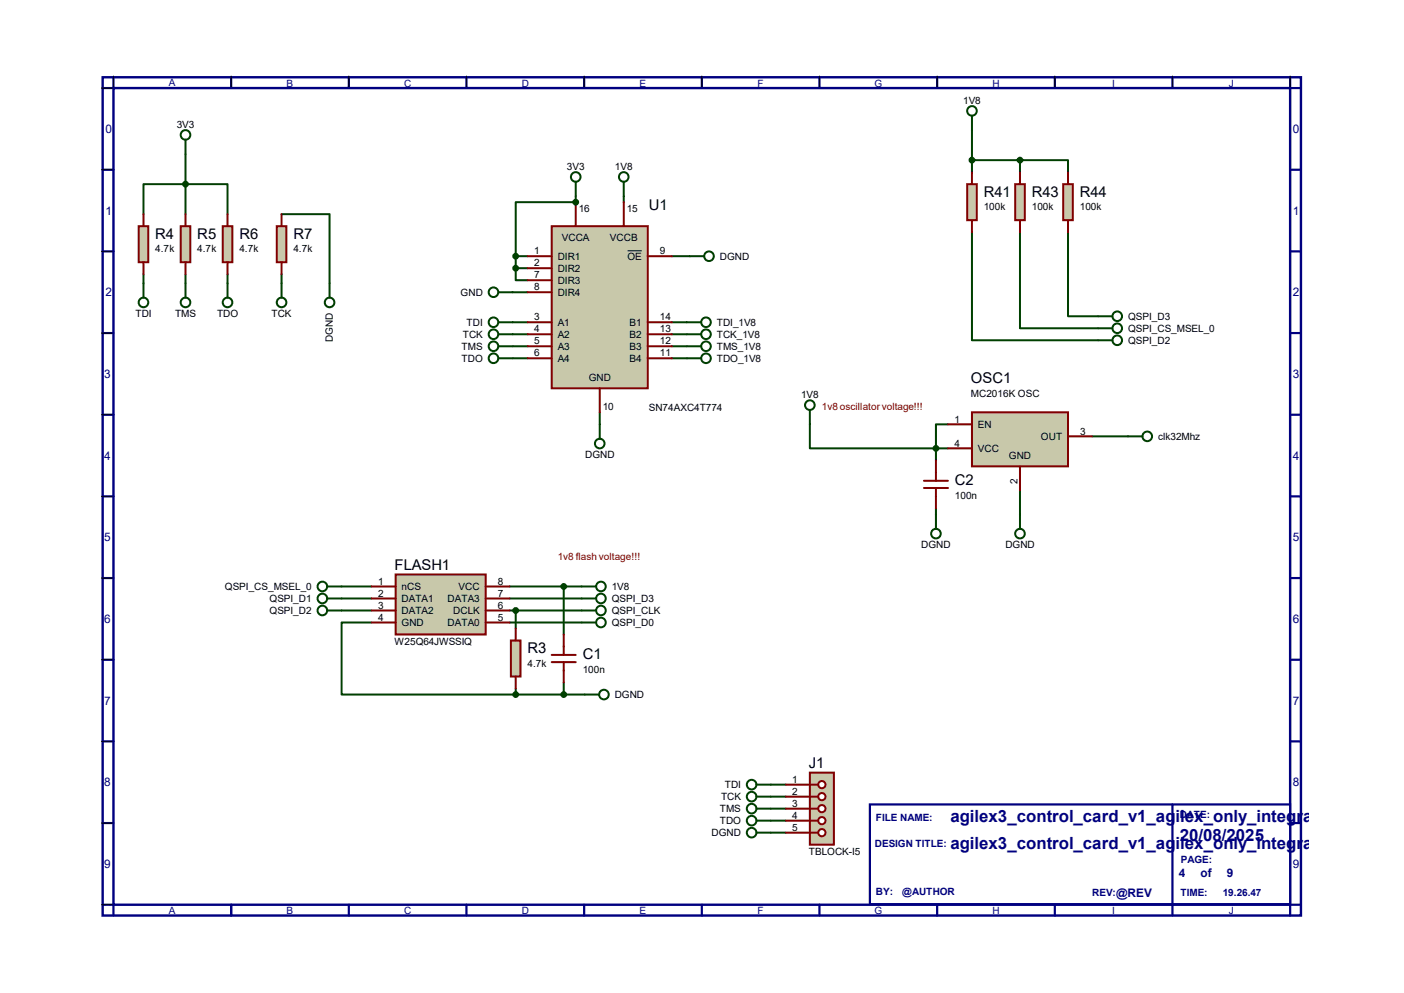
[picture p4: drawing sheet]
<svg xmlns="http://www.w3.org/2000/svg" width="297mm" height="210mm" viewBox="0 0 297 210" stroke-linecap="round" stroke-linejoin="round" font-family="sans-serif">
<path d="M21.7 16.3h253.5v177.3h-253.5zM24 18.6h248.9v172.7h-248.9z" fill="none" stroke="#000080" stroke-width=".51"/>
<g fill="none" stroke="#000080" stroke-width=".47">
<path d="M24 16.3v2.3h-2.3M48.9 16.3v2.3M73.8 16.3v2.3M98.7 16.3v2.3M123.6 16.3v2.3M148.5 16.3v2.3M173.4 16.3v2.3M198.2 16.3v2.3M223.1 16.3v2.3M248 16.3v2.3M272.9 16.3v2.3h2.3M21.7 35.9h2.3"/>
<path d="M272.9 35.9h2.3M21.7 53.2h2.3M272.9 53.2h2.3M21.7 70.4h2.3M272.9 70.4h2.3M21.7 87.7h2.3M272.9 87.7h2.3M21.7 105h2.3M272.9 105h2.3M21.7 122.3h2.3M21.7 139.5h2.3M272.9 122.3h2.3"/>
<path d="M272.9 139.5h2.3M21.7 156.8h2.3M272.9 156.8h2.3M21.7 174.1h2.3M272.9 174.1h2.3M21.7 191.3h2.3v2.3M48.9 191.3v2.3M73.8 191.3v2.3M98.7 191.3v2.3M123.6 191.3v2.3M148.5 191.3v2.3M173.4 191.3v2.3"/>
<path d="M198.2 191.3v2.3M223.1 191.3v2.3M248 191.3v2.3M275.2 191.3h-2.3v2.3"/>
</g>
<g fill="none" stroke="#000" stroke-width=".21">
<path d="M21.5 18.6h2.3M24 16.1v2.3M48.9 16.1v2.3M73.8 16.1v2.3M98.7 16.1v2.3M123.6 16.1v2.3M148.5 16.1v2.3M173.4 16.1v2.3M198.2 16.1l.1 2.3M223.1 16.1l.1 2.3M248 16.1l.1 2.3M272.9 16.1l.1 2.3"/>
<path d="M21.5 35.9h2.3M21.5 53.2h2.3M21.5 70.4h2.3M21.5 87.7h2.3M21.5 105h2.3M21.5 122.3h2.3M21.5 139.5h2.3M21.5 156.8h2.3M21.5 174.1h2.3M21.5 191.3h2.3"/>
</g>
<path d="M184 170.1h88.9v21.1h-88.9z" fill="#fff" stroke="#000080" stroke-width=".47"/>
<path d="M248 170.1v21.1" fill="none" stroke="#000080" stroke-width=".47"/>
<g fill="none" stroke="#004000" stroke-width=".42">
<path d="M39.2 32.6v12.7M205.6 27.5v8.9M205.6 33.9h10.2M215.8 33.9h10.1v2.5M215.8 33.9v2.5M30.4 45.3v-6.4h17.7v6.4M30.4 58v1.9M39.2 58v1.9M48.1 58v1.9M59.6 45.3h10.1v14.6M59.6 58v1.9M109.1 56.7v2.6h2.5"/>
<path d="M109.1 56.7h2.5M111.6 54.2h-2.5v2.5M121.8 41.5v1.3M132 41.5v1.3M142.1 54.2h3.8M205.6 49.1v22.9h26.7M215.8 49.1v20.3h16.5M225.9 49.1v17.8h6.4M108.5 68.2h3.1M108.5 70.7h3.1M108.5 73.2h3.1M108.5 75.8h3.1"/>
<path d="M142.1 68.2h3.2M142.1 70.7h3.2M142.1 73.2h3.2M142.1 75.8h3.2M126.9 87.2v2.5M171.3 89.7v5.1h26.7M198 94.8h2.5M198 94.8v2.6M200.5 89.7h-2.5v5.1M231 92.3h7.6M198 107.5v1.3M215.8 103.7v5.1"/>
<path d="M72.3 124h6.3M72.3 126.6h6.3M72.3 129.1h6.3M78.6 131.7h-6.3v15.2h36.8M107.8 131.7h15.3M107.8 124h15.3M107.8 126.6h15.3M107.8 129.1h15.3M109.1 129.1v3.8M119.3 124v10.2M109.1 146.9h14.6M109.1 145.6v1.3"/>
<path d="M119.3 144.4v2.5M163.1 176.1h3.1M163.1 168.5h3.1M163.1 165.9h3.1M163.1 171h3.1M163.1 173.6h3.1"/>
</g>
<circle cx="121.8" cy="42.8" r=".21" fill="#004000"/>
<path d="M121.8 42.8h-12.7v11.4M108.5 61.8h3.1" fill="none" stroke="#004000" stroke-width=".42"/>
<path d="M83.7 121.5h19v12.7h-19z" fill="#c8c8aa" stroke="#800000" stroke-width=".42"/>
<path d="M78.6 124h5.1M78.6 126.6h5.1M78.6 129.1h5.1M78.6 131.7h5.1M102.7 124h5.1M102.7 126.6h5.1M102.7 129.1h5.1M102.7 131.7h5.1" fill="none" stroke="#800000" stroke-width=".42"/>
<g fill="none" stroke="#004000" stroke-width=".42">
<path d="M69.2 124h3.1M123.1 124h3M123.1 131.7h3M123.1 129.1h3M123.7 146.9h3"/>
<circle cx="68.2" cy="124" r="1.02"/>
<circle cx="127.1" cy="131.7" r="1.02"/>
<circle cx="127.1" cy="129.1" r="1.02"/>
<circle cx="127.1" cy="124" r="1.02"/>
<circle cx="127.8" cy="146.9" r="1.02"/>
</g>
<path d="M205.6 87.2h20.3v11.4h-20.3z" fill="#c8c8aa" stroke="#800000" stroke-width=".42"/>
<path d="M200.5 89.7h5.1M200.5 94.8h5.1M215.8 98.6v5.1M225.9 92.3h5.1" fill="none" stroke="#800000" stroke-width=".42"/>
<circle cx="198" cy="94.8" r=".51" fill="#004000" stroke="#004000" stroke-width=".42"/>
<g fill="none" stroke="#004000" stroke-width=".42">
<path d="M171.3 86.7v3M238.6 92.3h3.1M198 108.8v3M215.8 108.8v3"/>
<circle cx="171.3" cy="85.7" r="1.02"/>
<circle cx="242.7" cy="92.3" r="1.02"/>
<circle cx="198" cy="112.9" r="1.02"/>
<circle cx="215.8" cy="112.9" r="1.02"/>
</g>
<path d="M29.3 47.8h2.1v7.7h-2.1z" fill="#c8c8aa" stroke="#800000" stroke-width=".42"/>
<path d="M30.4 45.3v2.5M30.4 55.5v2.5" fill="none" stroke="#800000" stroke-width=".42"/>
<path d="M38.2 47.8h2.1v7.7h-2.1z" fill="#c8c8aa" stroke="#800000" stroke-width=".42"/>
<path d="M39.2 45.3v2.5M39.2 55.5v2.5" fill="none" stroke="#800000" stroke-width=".42"/>
<g fill="none" stroke="#004000" stroke-width=".42">
<path d="M39.2 29.5v3.1M30.4 59.9v3M39.2 59.9v3"/>
<circle cx="39.2" cy="28.5" r="1.02"/>
<circle cx="30.4" cy="64" r="1.02"/>
<circle cx="39.2" cy="64" r="1.02"/>
</g>
<path d="M47.1 47.8h2v7.7h-2z" fill="#c8c8aa" stroke="#800000" stroke-width=".42"/>
<path d="M48.1 45.3v2.5M48.1 55.5v2.5" fill="none" stroke="#800000" stroke-width=".42"/>
<g fill="none" stroke="#004000" stroke-width=".42">
<path d="M48.1 59.9v3"/>
<circle cx="48.1" cy="64" r="1.02"/>
</g>
<path d="M58.5 47.8h2.1v7.7h-2.1z" fill="#c8c8aa" stroke="#800000" stroke-width=".42"/>
<path d="M59.6 45.3v2.5M59.6 55.5v2.5" fill="none" stroke="#800000" stroke-width=".42"/>
<g fill="none" stroke="#004000" stroke-width=".42">
<path d="M59.6 59.9v3"/>
<circle cx="59.6" cy="64" r="1.02"/>
</g>
<circle cx="39.2" cy="38.9" r=".51" fill="#004000" stroke="#004000" stroke-width=".42"/>
<path d="M171.3 163.4h5.1v15.2h-5.1z" fill="#c8c8aa" stroke="#800000" stroke-width=".42"/>
<path d="M171.3 165.9h1.8" fill="none" stroke="#800000" stroke-width=".42"/>
<circle cx="173.9" cy="165.9" r=".76" fill="#fff" stroke="#800000" stroke-width=".42"/>
<path d="M171.3 168.5h1.8" fill="none" stroke="#800000" stroke-width=".42"/>
<circle cx="173.9" cy="168.5" r=".76" fill="#fff" stroke="#800000" stroke-width=".42"/>
<path d="M171.3 171h1.8" fill="none" stroke="#800000" stroke-width=".42"/>
<circle cx="173.9" cy="171" r=".76" fill="#fff" stroke="#800000" stroke-width=".42"/>
<path d="M171.3 173.6h1.8" fill="none" stroke="#800000" stroke-width=".42"/>
<circle cx="173.9" cy="173.6" r=".76" fill="#fff" stroke="#800000" stroke-width=".42"/>
<path d="M171.3 176.1h1.8" fill="none" stroke="#800000" stroke-width=".42"/>
<circle cx="173.9" cy="176.1" r=".76" fill="#fff" stroke="#800000" stroke-width=".42"/>
<g fill="none" stroke="#800000" stroke-width=".42">
<path d="M198 97.4v4.3M195.5 101.7h5M195.5 103.2h5M198 103.2v4.3M116.7 138.5h5.1M119.3 134.2v4.3M116.7 140h5.1M119.3 140v4.4M166.2 165.9h5.1M166.2 168.5h5.1M166.2 171h5.1M166.2 173.6h5.1"/>
<path d="M166.2 176.1h5.1"/>
</g>
<g fill="none" stroke="#004000" stroke-width=".42">
<path d="M205.6 24.5v3M232.3 72h3M232.3 69.4h3M232.3 66.9h3M69.2 126.6h3.1M160 176.1h3.1M160 168.5h3.1M160 165.9h3.1M160 171h3.1M160 173.6h3.1"/>
<circle cx="205.6" cy="23.5" r="1.02"/>
<circle cx="236.3" cy="69.4" r="1.02"/>
<circle cx="236.3" cy="72" r="1.02"/>
<circle cx="236.3" cy="66.9" r="1.02"/>
<circle cx="68.2" cy="126.6" r="1.02"/>
<circle cx="159" cy="171" r="1.02"/>
<circle cx="159" cy="173.6" r="1.02"/>
<circle cx="159" cy="165.9" r="1.02"/>
<circle cx="159" cy="176.1" r="1.02"/>
<circle cx="159" cy="168.5" r="1.02"/>
</g>
<g fill="#004000" stroke="#004000" stroke-width=".42">
<circle cx="119.3" cy="124" r=".51"/>
<circle cx="119.3" cy="146.9" r=".51"/>
</g>
<path d="M204.6 38.9h2v7.7h-2z" fill="#c8c8aa" stroke="#800000" stroke-width=".42"/>
<path d="M205.6 36.4v2.5M205.6 46.6v2.5" fill="none" stroke="#800000" stroke-width=".42"/>
<path d="M214.8 38.9h2v7.7h-2z" fill="#c8c8aa" stroke="#800000" stroke-width=".42"/>
<path d="M215.8 36.4v2.5M215.8 46.6v2.5" fill="none" stroke="#800000" stroke-width=".42"/>
<path d="M224.9 38.9h2v7.7h-2z" fill="#c8c8aa" stroke="#800000" stroke-width=".42"/>
<path d="M225.9 36.4v2.5M225.9 46.6v2.5" fill="none" stroke="#800000" stroke-width=".42"/>
<g fill="#004000" stroke="#004000" stroke-width=".42">
<circle cx="215.8" cy="33.9" r=".51"/>
<circle cx="205.6" cy="33.9" r=".51"/>
</g>
<g fill="none" stroke="#004000" stroke-width=".42">
<path d="M69.2 129.1h3.1M123.1 126.6h3"/>
<circle cx="68.2" cy="129.1" r="1.02"/>
<circle cx="127.1" cy="126.6" r="1.02"/>
</g>
<path d="M108.1 135.5h2v7.6h-2z" fill="#c8c8aa" stroke="#800000" stroke-width=".42"/>
<path d="M109.1 132.9v2.6M109.1 143.1v2.5" fill="none" stroke="#800000" stroke-width=".42"/>
<g fill="#004000" stroke="#004000" stroke-width=".42">
<circle cx="109.1" cy="129.1" r=".51"/>
<circle cx="109.1" cy="146.9" r=".51"/>
</g>
<g fill="none" stroke="#004000" stroke-width=".42">
<path d="M121.8 38.4v3.1M132 38.4v3.1M69.7 59.9v3M105.4 70.7h3.1M105.4 68.2h3.1M105.4 73.2h3.1M105.4 75.8h3.1M145.3 70.7h3M145.3 68.2h3M145.3 73.2h3M145.3 75.8h3M126.9 89.7v3.1"/>
<circle cx="121.8" cy="37.4" r="1.02"/>
<circle cx="132" cy="37.4" r="1.02"/>
<circle cx="69.7" cy="64" r="1.02"/>
<circle cx="104.4" cy="75.8" r="1.02"/>
<circle cx="104.4" cy="73.2" r="1.02"/>
<circle cx="104.4" cy="70.7" r="1.02"/>
<circle cx="104.4" cy="68.2" r="1.02"/>
<circle cx="149.4" cy="70.7" r="1.02"/>
<circle cx="149.4" cy="68.2" r="1.02"/>
<circle cx="149.4" cy="73.2" r="1.02"/>
<circle cx="149.4" cy="75.8" r="1.02"/>
<circle cx="126.9" cy="93.8" r="1.02"/>
</g>
<path d="M116.7 47.8h20.3v34.3h-20.3z" fill="#c8c8aa" stroke="#800000" stroke-width=".42"/>
<g fill="none" stroke="#800000" stroke-width=".42">
<path d="M111.6 54.2h5.1M111.6 56.7h5.1M111.6 59.3h5.1M121.8 42.8v5M132 42.8v5M137 54.2h5.1M111.6 68.2h5.1M111.6 70.7h5.1M111.6 73.2h5.1M111.6 75.8h5.1M111.6 61.8h5.1M137 68.2h5.1"/>
<path d="M137 70.7h5.1M137 73.2h5.1M137 75.8h5.1M126.9 82.1v5.1"/>
</g>
<path d="M132.8 53h3" fill="none" stroke="#000" stroke-width=".21"/>
<g fill="none" stroke="#004000" stroke-width=".42">
<path d="M145.9 54.2h3.1M105.4 61.8h3.1"/>
<circle cx="150" cy="54.2" r="1.02"/>
<circle cx="104.4" cy="61.8" r="1.02"/>
</g>
<g fill="#004000" stroke="#004000" stroke-width=".42">
<circle cx="109.1" cy="56.7" r=".51"/>
<circle cx="109.1" cy="54.2" r=".51"/>
<circle cx="121.8" cy="42.8" r=".51"/>
</g>
<g font-size="3.6" fill="#000080">
<text x="201" y="173.8">agilex3_control_card_v1_agilex_only_integrated_magneti</text>
<text x="201" y="179.6">agilex3_control_card_v1_agilex_only_integrated_magneti</text>
<text x="249.6" y="177.8">20/08/2025</text>
</g>
<g font-size="3.1">
<text x="208.1" y="41.6">R41</text>
<text x="218.3" y="41.6">R43</text>
<text x="228.4" y="41.6">R44</text>
<text x="137.2" y="44.4">U1</text>
<text x="32.9" y="50.5">R4</text>
<text x="41.7" y="50.5">R5</text>
<text x="50.6" y="50.5">R6</text>
<text x="62.1" y="50.5">R7</text>
<text x="205.4" y="80.9">OSC1</text>
<text x="202" y="102.5">C2</text>
<text x="83.5" y="120.6">FLASH1</text>
<text x="111.6" y="138.1">R3</text>
<text x="123.3" y="139.4">C1</text>
<text x="171.1" y="162.5">J1</text>
</g>
<g font-size="2.5" fill="#000080">
<text x="22.3" y="28.2">0</text>
<text x="273.5" y="28.2">0</text>
<text x="22.3" y="45.4">1</text>
<text x="273.5" y="45.4">1</text>
<text x="22.3" y="62.7">2</text>
<text x="273.5" y="62.7">2</text>
<text x="22.1" y="80">3</text>
<text x="273.5" y="80">3</text>
<text x="22.1" y="97.2">4</text>
<text x="273.5" y="97.2">4</text>
<text x="22.1" y="114.5">5</text>
<text x="273.5" y="114.5">5</text>
<text x="22.1" y="131.8">6</text>
<text x="273.5" y="131.8">6</text>
<text x="22.1" y="149.1">7</text>
<text x="273.5" y="149.1">7</text>
<text x="22.1" y="166.3">8</text>
<text x="273.5" y="166.3">8</text>
<text x="22.1" y="183.6">9</text>
<text x="249.4" y="185.5">4</text>
<text x="254" y="185.5">of</text>
<text x="259.5" y="185.5">9</text>
<text x="273.5" y="183.6">9</text>
<text x="236.1" y="189.6">@REV</text>
</g>
<g font-size="2.1" fill="#000080">
<text x="35.7" y="18.1">A</text>
<text x="60.6" y="18.4">B</text>
<text x="85.5" y="18.4">C</text>
<text x="110.4" y="18.4">D</text>
<text x="135.3" y="18.4">E</text>
<text x="160.3" y="18.4">F</text>
<text x="185" y="18.4">G</text>
<text x="209.9" y="18.4">H</text>
<text x="235.3" y="18.4">I</text>
<text x="260" y="18.4">J</text>
<text x="185.3" y="173.6">FILE NAME:</text>
<text x="249.6" y="173.1">DATE:</text>
<text x="185.1" y="179.1">DESIGN TITLE:</text>
<text x="249.8" y="182.5">PAGE:</text>
<text x="185.3" y="189.4">BY:</text>
<text x="190.9" y="189.4">@AUTHOR</text>
<text x="231.1" y="189.5">REV:</text>
<text x="249.7" y="189.5">TIME:</text>
<text x="258.7" y="189.5">19.26.47</text>
<text x="35.7" y="193.4">A</text>
<text x="60.6" y="193.4">B</text>
<text x="85.5" y="193.4">C</text>
<text x="110.4" y="193.4">D</text>
<text x="135.3" y="193.4">E</text>
<text x="160.3" y="193.4">F</text>
<text x="185" y="193.4">G</text>
<text x="209.9" y="193.4">H</text>
<text x="235.3" y="193.4">I</text>
<text x="260" y="193.4">J</text>
</g>
<g font-size="2.1">
<text x="203.8" y="21.9">1V8</text>
<text x="37.4" y="27">3V3</text>
<text x="119.9" y="35.9">3V3</text>
<text x="130.1" y="35.9">1V8</text>
<text x="122.4" y="44.9">16</text>
<text x="132.6" y="44.9">15</text>
<text x="208.1" y="44.5">100k</text>
<text x="218.3" y="44.5">100k</text>
<text x="228.4" y="44.5">100k</text>
<text x="32.9" y="53.4">4.7k</text>
<text x="41.7" y="53.4">4.7k</text>
<text x="50.6" y="53.4">4.7k</text>
<text x="62.1" y="53.4">4.7k</text>
<text x="113" y="53.8">1</text>
<text x="118.9" y="51.1">VCCA</text>
<text x="129" y="51.1">VCCB</text>
<text x="139.6" y="53.8">9</text>
<text x="113" y="56.3">2</text>
<text x="113" y="58.9">7</text>
<text x="118" y="54.9">DIR1</text>
<text x="118" y="57.5">DIR2</text>
<text x="132.7" y="54.9">OE</text>
<text x="152.3" y="54.9">DGND</text>
<text x="97.5" y="62.6">GND</text>
<text x="113" y="61.4">8</text>
<text x="118" y="60">DIR3</text>
<text x="118" y="62.6">DIR4</text>
<text x="28.7" y="67">TDI</text>
<text x="37" y="67">TMS</text>
<text x="45.9" y="67">TDO</text>
<text x="57.4" y="67">TCK</text>
<text x="97.9" y="71.5">TCK</text>
<text x="98.7" y="68.9">TDI</text>
<text x="113" y="67.8">3</text>
<text x="113" y="70.3">4</text>
<text x="118" y="68.9">A1</text>
<text x="118" y="71.5">A2</text>
<text x="133.2" y="68.9">B1</text>
<text x="133.2" y="71.5">B2</text>
<text x="139.6" y="67.8">14</text>
<text x="139.6" y="70.3">13</text>
<text x="151.6" y="71.5">TCK_1V8</text>
<text x="151.6" y="68.9">TDI_1V8</text>
<text x="238.6" y="70.2">QSPI_CS_MSEL_0</text>
<text x="238.6" y="67.6">QSPI_D3</text>
<text x="70.4" y="72.4" transform="rotate(-90 70.4 72.4)">DGND</text>
<text x="97.7" y="74">TMS</text>
<text x="97.7" y="76.5">TDO</text>
<text x="113" y="72.9">5</text>
<text x="113" y="75.4">6</text>
<text x="118" y="74">A3</text>
<text x="118" y="76.5">A4</text>
<text x="133.2" y="74">B3</text>
<text x="133.2" y="76.5">B4</text>
<text x="139.6" y="72.9">12</text>
<text x="139.6" y="75.4">11</text>
<text x="151.6" y="74">TMS_1V8</text>
<text x="151.6" y="76.5">TDO_1V8</text>
<text x="238.6" y="72.7">QSPI_D2</text>
<text x="124.5" y="80.5">GND</text>
<text x="205.4" y="83.9">MC2016K OSC</text>
<text x="127.5" y="86.6">10</text>
<text x="137.2" y="86.8">SN74AXC4T774</text>
<text x="169.5" y="84.2">1V8</text>
<text x="201.9" y="89.4">1</text>
<text x="201.9" y="94.4">4</text>
<text x="206.9" y="90.5">EN</text>
<text x="206.9" y="95.6">VCC</text>
<text x="220.2" y="93">OUT</text>
<text x="228.5" y="91.9">3</text>
<text x="245" y="93">clk32Mhz</text>
<text x="123.8" y="96.9">DGND</text>
<text x="213.4" y="97">GND</text>
<text x="202" y="105.5">100n</text>
<text x="215.3" y="102.4" transform="rotate(-90 215.3 102.4)">2</text>
<text x="194.9" y="115.9">DGND</text>
<text x="212.7" y="115.9">DGND</text>
<text x="47.6" y="124.8">QSPI_CS_MSEL_0</text>
<text x="80" y="123.7">1</text>
<text x="85" y="124.8">nCS</text>
<text x="97" y="124.8">VCC</text>
<text x="105.3" y="123.7">8</text>
<text x="129.4" y="124.8">1V8</text>
<text x="57" y="127.3">QSPI_D1</text>
<text x="57" y="129.9">QSPI_D2</text>
<text x="80" y="126.2">2</text>
<text x="80" y="128.7">3</text>
<text x="80" y="131.3">4</text>
<text x="85" y="127.3">DATA1</text>
<text x="85" y="129.9">DATA2</text>
<text x="94.7" y="127.3">DATA3</text>
<text x="95.9" y="129.9">DCLK</text>
<text x="105.3" y="126.2">7</text>
<text x="105.3" y="128.7">6</text>
<text x="105.3" y="131.3">5</text>
<text x="129.4" y="129.9">QSPI_CLK</text>
<text x="129.4" y="127.3">QSPI_D3</text>
<text x="83.5" y="136.4">W25Q64JWSSIQ</text>
<text x="85" y="132.4">GND</text>
<text x="94.7" y="132.4">DATA0</text>
<text x="129.4" y="132.4">QSPI_D0</text>
<text x="111.6" y="141">4.7k</text>
<text x="123.3" y="142.3">100n</text>
<text x="130" y="147.7">DGND</text>
<text x="153.3" y="166.7">TDI</text>
<text x="167.6" y="165.6">1</text>
<text x="152.3" y="171.8">TMS</text>
<text x="152.5" y="169.2">TCK</text>
<text x="167.6" y="168.1">2</text>
<text x="167.6" y="170.6">3</text>
<text x="167.6" y="173.2">4</text>
<text x="150.5" y="176.9">DGND</text>
<text x="152.3" y="174.3">TDO</text>
<text x="167.6" y="175.7">5</text>
<text x="171.1" y="180.8">TBLOCK-I5</text>
</g>
<g font-size="2.1" fill="#800000">
<text x="173.9" y="86.6">1v8 oscillator voltage!!!</text>
<text x="118" y="118.4">1v8 flash voltage!!!</text>
</g>
</svg>
